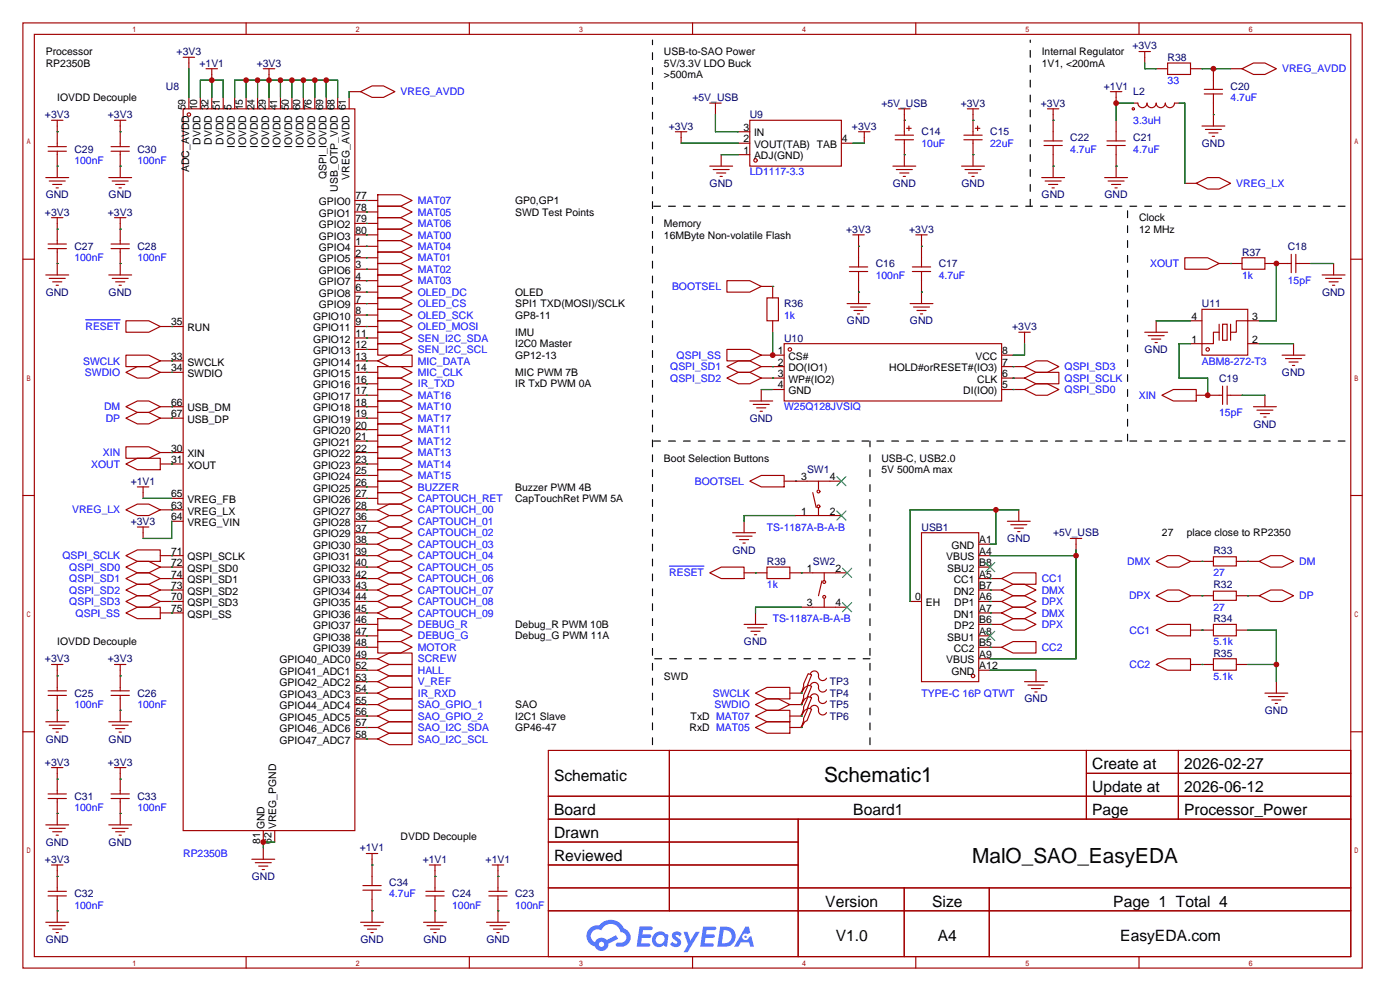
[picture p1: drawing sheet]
<svg xmlns="http://www.w3.org/2000/svg" width="311mm" height="220mm" viewBox="0 0 311 220" stroke-linecap="round" stroke-linejoin="round" font-family="sans-serif">
<g fill="none" stroke="#a10000" stroke-width=".25">
<path d="M5.1 5.1h297.2v209.5h-297.2zM7.6 7.6h292.1v204.5h-292.1zM54.6 5.1v2.5M104.1 5.1v2.5M153.7 5.1v2.5M203.2 5.1v2.5M252.7 5.1v2.5M5.1 57.5h2.5M299.7 57.5h2.6M5.1 109.9h2.5M299.7 109.9h2.6M5.1 162.2h2.5"/>
<path d="M121.7 166.4h178v45.7h-178zM121.7 176.5h178M148.5 166.4v35.5M241.1 166.4v15.2M241.1 171.4h58.6M261.5 166.4v15.2M299.7 162.2h2.6M121.7 181.6h178M121.7 186.7h55.4M121.7 196.8h178M121.7 191.8h55.4M177.1 181.6v30.5"/>
<path d="M200.6 196.8v15.3M219.5 196.8v15.3M54.6 212.1v2.5M104.1 212.1v2.5M121.7 201.9h178M153.7 212.1v2.5M203.2 212.1v2.5M252.7 212.1v2.5"/>
</g>
<g fill="#5487ff">
<path d="M149.4 206.8a1.3 1.3 0 0 1 1.8 .3l-.4 .6a.54 .54 0 0 0-.9-.3l.2 .3a1.28 1.28 0 0 1 .7 2 1.53 1.53 0 0 1-2.1-.3l.5-.6 .8 .4a.31 .31 0 0 0 .3-.2 .31 .31 0 0 0-.3-.4 1.12 1.12 0 0 1-.6-1.8z"/>
<path d="M151.7 206.6h.8l.7 2 1.2-2h.9l-2.7 4.5h-.9l1-1.6z"/>
<path d="M141.9 205.4h2.3a.46 .46 0 0 1 .5 .1 .46 .46 0 0 1 .1 .5l-.4 .2h-1.7l-.2 .9h1.7a.4 .4 0 0 1 .3 .5 .4 .4 0 0 1-.4 .3h-1.7l-.1 1.2h1.3a.46 .46 0 0 1 .5 .1 .46 .46 0 0 1 .1 .5l-.3 .2h-2.6z"/>
<path d="M156 205.4h2.3a.47 .47 0 0 1 .5 .1 .47 .47 0 0 1 .1 .5l-.4 .2h-1.7l-.1 .9h1.6a.4 .4 0 0 1 .3 .5 .4 .4 0 0 1-.4 .3h-1.7l-.1 1.2h1.3a.46 .46 0 0 1 .5 .1 .46 .46 0 0 1 .2 .5l-.4 .2h-2.6z"/>
<path d="M165.4 205.4h.7l.4 1.4-.6 .3a.75 .75 0 0 0-1.2 .3 .75 .75 0 0 0 .5 1.1 .75 .75 0 0 0 1-.7l.5-.3 .6 2.4h-.8l-.3-1h-1.8l-.6 1h-.9z"/>
<path d="M159.8 205.4l-.6 4.5h1.4a2.27 2.27 0 0 0 2.6-2.3 2.27 2.27 0 0 0-2.7-2.2zM160.6 206.2a1.5 1.5 0 0 1 1.8 1.5 1.5 1.5 0 0 1-2 1.4h-.2z"/>
<path d="M145.2 207.1a1.6 1.6 0 0 0-.3 2.2 1.6 1.6 0 0 0 2.3 .2l.8 .4 .3-2.5-.2-.2-.4-.1a1.58 1.58 0 0 0-2.5 0zM145.8 207.6a.98 .98 0 0 1 1.6 .4 .98 .98 0 0 1-1 1.3 .94 .94 0 0 1-.9-.7 .94 .94 0 0 1 .3-1z"/>
<path d="M130.9 205.8a2.37 2.37 0 0 0 1.1 4 1.54 1.54 0 0 0 1.8 1 1.54 1.54 0 0 0 1.2-1.6l2.2-1.1-.5-.7-2.1 1a1.57 1.57 0 0 0-2.6 .5 1.5 1.5 0 0 1-.7-2.1 1.5 1.5 0 0 1 2.2-.5 2.23 2.23 0 0 1 2.2-1.5 2.23 2.23 0 0 1 2 1.9 1.16 1.16 0 0 1 1.3 1.1 1.16 1.16 0 0 1-1.1 1.2h-.7a.47 .47 0 0 0-.6 .4 .47 .47 0 0 0 .5 .5 2.15 2.15 0 0 0 2.6-1.1 2.15 2.15 0 0 0-.8-2.8l-.5-.1a3.2 3.2 0 0 0-5.4-.8l-1.1 .1zM132.9 209.4a.6 .6 0 0 1 1.2 0 .6 .6 0 0 1-1.2 0z"/>
<circle cx="165.4" cy="207.7" r=".28"/>
</g>
<g fill="none" stroke="#a10000" stroke-width=".25">
<path d="M40.6 12.7h2.6M41.9 12.7v2.5M45.7 15.2h2.6M47 15.2v2.6M58.4 15.2h2.6M59.7 15.2v2.6M252.7 11.4h2.6M254 11.4v2.6M256.5 15.2h2.6M259.1 14h5.1v2.5h-5.1zM264.2 15.2h2.5M267.2 19.8h4.1"/>
<path d="M269.2 15.2v4.6M273 15.2h2.6M275.6 15.2l2.5-1.2h2.6l2.5 1.2-2.5 1.3h-2.6zM10.2 39.4h5M10.7 33.5h4M10.7 32.5h4M11.4 26.7h2.6M12.7 26.7v5.8M12.7 33.5v5.9M24.1 39.4h5.1M24.6 33.5h4.1M24.6 32.5h4.1"/>
<path d="M25.4 26.7h2.5M26.7 26.7v5.8M26.7 33.5v5.9M40.6 24.1h38.1v160h-38.1zM41.9 21.6v2.5M44.4 21.6v2.5M47 21.6v2.5M49.5 21.6v2.5M52.1 21.6v2.5M54.6 21.6v2.5M57.1 21.6v2.5M59.7 21.6v2.5"/>
<path d="M62.2 21.6v2.5M64.8 21.6v2.5M67.3 21.6v2.5M69.8 21.6v2.5M72.4 21.6v2.5M74.9 21.6v2.5M77.5 21.6v2.5M77.5 20.3h2.5M80 20.3l2.5-1.3h2.6l2.5 1.3-2.5 1.3h-2.6zM149.9 29.2h2.5M151.1 29.2v2.6M157.5 22.9h2.5"/>
<path d="M157.5 36.8h5.1M158.2 37.6h3.6M158.7 22.9v2.5M159 38.4h2M159.8 39.1h.5M160 34.3v2.5M163.8 29.2h2.6M163.8 34.3h2.6M163.8 31.8h2.6M166.4 26.7h20.3v10.1h-20.3zM186.7 31.8h2.5M190.5 29.2h2.5"/>
<path d="M191.8 29.2v2.6M198.1 36.8h5.1M198.6 30h4.1M198.6 31h4.1M198.9 37.6h3.5M199.4 24.1h2.5M199.6 38.4h2.1M200.4 39.1h.5M200.7 24.1v5.9M200.7 31v5.8M201.2 28.4h1M201.7 27.9v1.1"/>
<path d="M213.4 36.8h5M213.9 30h4M213.9 31h4M214.1 37.6h3.6M214.6 24.1h2.6M214.9 38.4h2M215.6 39.1h.6M215.9 24.1v5.9M215.9 31v5.8M216.4 28.4h1M216.9 27.9v1.1M231.1 39.4h5.1"/>
<path d="M231.6 31.2h4.1M231.6 32.3h4.1M232.4 24.1h2.5M233.7 24.1v7.1M233.7 32.3v7.1M245.1 39.4h5.1M245.6 31.2h4.1M245.6 32.3h4.1M246.4 20.3h2.5M247.6 20.3v2.6M247.6 26.7v4.5M247.6 32.3v7.1"/>
<path d="M251.5 22.9h1a1.02 1.02 0 0 0 1 1 1.02 1.02 0 0 0 1-1 1.02 1.02 0 0 0 1 1 1.02 1.02 0 0 0 1-1 1.02 1.02 0 0 0 1.1 1 1.02 1.02 0 0 0 1-1 1.02 1.02 0 0 0 1 1 1.02 1.02 0 0 0 1-1h1M266.7 27.9h5.1M267.2 20.8h4.1M267.5 28.7h3.5M268.2 29.5h2.1M269 30.2h.5M269.2 20.8v7.1M10.7 55.1h4M10.7 54.1h4M10.9 40.1h3.6M11.4 48.3h2.6M11.7 40.9h2"/>
<path d="M12.4 41.7h.6M12.7 48.3v5.8M12.7 55.1v5.9M24.6 55.1h4.1M24.6 54.1h4.1M24.9 40.1h3.5M25.4 48.3h2.5M25.7 40.9h2M26.4 41.7h.5M26.7 48.3v5.8M26.7 55.1v5.9M78.7 59.7h5.1"/>
<path d="M78.7 57.1h5.1M78.7 54.6h5.1M78.7 52.1h5.1M78.7 49.5h5.1M78.7 47h5.1M78.7 44.4h5.1M83.8 50.8h5.1l2.5 1.3-2.5 1.2h-5.1zM83.8 55.9h5.1l2.5 1.2-2.5 1.3h-5.1zM83.8 58.4h5.1l2.5 1.3-2.5 1.3h-5.1zM83.8 53.3h5.1l2.5 1.3-2.5 1.3h-5.1zM83.8 45.7h5.1l2.5 1.3-2.5 1.3h-5.1zM83.8 48.3h5.1l2.5 1.2-2.5 1.3h-5.1z"/>
<path d="M83.8 43.2h5.1l2.5 1.2-2.5 1.3h-5.1zM188.5 59.2h4M189.2 52.1h2.6M190.5 52.1v7.1M202.4 59.2h4.1M203.2 52.1h2.5M204.5 52.1v7.1M231.9 40.1h3.6M232.7 40.9h2M233.4 41.7h.5M245.9 40.1h3.5M246.6 40.9h2.1"/>
<path d="M247.4 41.7h.5M262.9 57.1h5.1l2.5 1.3-2.5 1.3h-5.1zM262.9 40.6h2.5M265.4 40.6l2.6-1.2h2.5l2.5 1.2-2.5 1.3h-2.5zM270.5 58.4h5.1M275.6 57.1h5.1v2.6h-5.1zM280.7 58.4h5.8M286.5 56.4v4.1M287.5 58.4h3.3M287.5 56.4v4.1M295.9 58.4v2.6M10.2 61h5"/>
<path d="M10.9 61.7h3.6M11.7 62.5h2M12.4 63.2h.6M24.1 61h5.1M24.9 61.7h3.5M25.7 62.5h2M26.4 63.2h.5M27.9 71.1h5.1l2.6 1.3-2.6 1.3h-5.1zM27.9 78.7h5.1l2.6 1.3-2.6 1.3h-5.1zM35.6 72.4h5M78.7 72.4h5.1M78.7 77.5h5.1"/>
<path d="M78.7 74.9h5.1M78.7 69.8h5.1M78.7 67.3h5.1M78.7 64.8h5.1M78.7 62.2h5.1M83.8 61h5.1l2.5 1.2-2.5 1.3h-5.1zM83.8 76.2h5.1l2.5 1.3-2.5 1.2h-5.1zM83.8 73.7h5.1l2.5 1.2-2.5 1.3h-5.1zM83.8 68.6h5.1l2.5 1.2-2.5 1.3h-5.1zM83.8 71.1h5.1l2.5 1.3-2.5 1.3h-5.1zM83.8 63.5h5.1l2.5 1.3-2.5 1.2h-5.1zM83.8 66h5.1l2.5 1.3-2.5 1.3h-5.1z"/>
<path d="M161.3 62.2h5.1l2.5 1.3-2.5 1.3h-5.1zM161.3 77.5h5.1l2.5 1.2-2.5 1.3h-5.1zM168.9 63.5h2.5v2.5M168.9 78.7h5.1M170.2 66h2.5v5.1h-2.5zM171.4 71.1v2.6M174 76.2h48.2v12.7h-48.2zM188 67.3h5M188.5 60.2h4M188.7 68.1h3.6M189.5 68.8h2M190.2 69.6h.6"/>
<path d="M190.5 60.2v7.1M201.9 67.3h5.1M202.4 60.2h4.1M202.7 68.1h3.5M203.5 68.8h2M204.2 69.6h.5M204.5 60.2v7.1M222.2 78.7h2.6M226.1 73.7h2.5M227.3 73.7v2.5M254 73.7h5.1M254.8 74.4h3.5"/>
<path d="M255.5 75.2h2.1M256.3 75.9h.5M256.5 71.1v2.6M264.2 71.1h2.5M266.7 68.6h10.2v10.1h-10.2zM270.5 73.7h-1.3v2.5h-5M270.5 71.9v3.5M271.3 71.9h1v3.5h-1zM273 71.9v3.5M276.9 76.2h2.5M279.4 71.1h-5.1v2.6h-1.3M284.5 78.7h5.1"/>
<path d="M285.2 79.5h3.6M287 76.2v2.5M293.4 61h5M294.1 61.7h3.6M294.9 62.5h2M295.7 63.2h.5M27.9 92.7l2.6-1.3h2.5l2.6 1.3-2.6 1.3h-2.5zM27.9 90.2l2.6-1.3h2.5l2.6 1.3-2.6 1.2h-2.5zM27.9 82.5l2.6-1.2h2.5l2.6 1.2-2.6 1.3h-2.5zM27.9 99.1h5.1l2.6 1.2-2.6 1.3h-5.1zM35.6 80h5M35.6 82.5h5"/>
<path d="M35.6 90.2h5M35.6 92.7h5M78.7 80h5.1M78.7 82.5h5.1M78.7 90.2h5.1M78.7 92.7h5.1M78.7 97.8h5.1M78.7 95.2h5.1M78.7 87.6h5.1M78.7 85.1h5.1M83.8 83.8h5.1l2.5 1.3-2.5 1.3h-5.1zM83.8 88.9h5.1l2.5 1.3-2.5 1.2h-5.1z"/>
<path d="M83.8 94h5.1l2.5 1.2-2.5 1.3h-5.1zM83.8 96.5h5.1l2.5 1.3-2.5 1.3h-5.1zM83.8 99.1h5.1l2.5 1.2-2.5 1.3h-5.1zM83.8 86.4h5.1l2.5 1.2-2.5 1.3h-5.1zM83.8 91.4h5.1l2.5 1.3-2.5 1.3h-5.1zM83.8 81.3h5.1l2.5 1.2-2.5 1.3h-5.1zM83.8 80l2.6-1.3h5v2.6h-5zM161.3 81.3l2.5-1.3h2.6l2.5 1.3-2.5 1.2h-2.6zM161.3 83.8l2.5-1.3h2.6l2.5 1.3-2.5 1.3h-2.6zM166.4 88.9h5M167.1 89.7h3.6M167.9 90.4h2"/>
<path d="M168.7 91.2h.5M168.9 81.3h5.1M168.9 83.8h5.1M168.9 86.4v2.5M171.4 86.4h2.6M222.2 81.3h5.1M222.2 83.8h5.1M222.2 86.4h5.1M227.3 86.4l2.6-1.3h2.5l2.5 1.3-2.5 1.2h-2.5zM227.3 81.3l2.6-1.3h2.5l2.5 1.3-2.5 1.2h-2.5zM227.3 83.8l2.6-1.3h5v2.6h-5zM257.8 87.6l2.5-1.2h5.1v2.5h-5.1z"/>
<path d="M265.4 87.6h5.9M271.3 85.6v4.1M272.3 87.6h3.3M272.3 85.6v4.1M278.1 90.2h5.1M278.9 90.9h3.5M279.7 91.7h2M280.4 92.5h.5M280.7 87.6v2.6M286 80.3h2M286.8 81h.5M27.9 102.9l2.6-1.3h5.1v2.5h-5.1z"/>
<path d="M27.9 113l2.6-1.2h2.5l2.6 1.2-2.6 1.3h-2.5zM30.5 107.9h2.5M30.5 116.8h2.5M31.7 107.9v2.6M31.7 116.8v2.6M35.6 100.3h5M35.6 102.9h5M35.6 113h5M38.1 110.5h2.5M38.1 115.6h2.5M78.7 100.3h5.1M78.7 102.9h5.1"/>
<path d="M78.7 110.5h5.1M78.7 113h5.1M78.7 115.6h5.1M78.7 118.1h5.1M78.7 107.9h5.1M78.7 105.4h5.1M83.8 101.6h5.1l2.5 1.3-2.5 1.2h-5.1zM83.8 104.1h5.1l2.5 1.3-2.5 1.3h-5.1zM83.8 106.7h5.1l2.5 1.2-2.5 1.3h-5.1zM83.8 109.2h5.1l2.5 1.3-2.5 1.3h-5.1zM83.8 113l2.6-1.2h2.5l2.5 1.2-2.5 1.3h-2.5zM83.8 115.6l2.6-1.3h2.5l2.5 1.3-2.5 1.2h-2.5z"/>
<path d="M83.8 118.1l2.6-1.3h2.5l2.5 1.3-2.5 1.3h-2.5zM162.6 118.1h5M163.3 118.9h3.6M164.1 119.6h2M165.1 115.6v2.5M166.4 106.7l2.5-1.3h5.1v2.5h-5.1zM174 106.7h12.7M176.5 114.3h10.2M180.3 109.2l.8 3.3M181.6 106.7v1.8M181.6 112.5v1.8M204.5 118.1h12.7v33h-12.7z"/>
<path d="M223.5 115.6h5.1M224.3 116.3h3.5M225 117.1h2.1M225.8 117.9h.5M226.1 113v2.6M237.5 119.4h2.5M238.8 119.4v2.5M27.9 123.2l2.6-1.3h5.1v2.6h-5.1zM27.9 135.9l2.6-1.3h5.1v2.6h-5.1zM27.9 125.7l2.6-1.2h2.5l2.6 1.2-2.6 1.3h-2.5zM27.9 128.3l2.6-1.3h2.5l2.6 1.3-2.6 1.2h-2.5zM27.9 130.8l2.6-1.3h2.5l2.6 1.3-2.6 1.3h-2.5z"/>
<path d="M27.9 133.3l2.6-1.2h2.5l2.6 1.2-2.6 1.3h-2.5zM35.6 123.2h5M35.6 125.7h5M35.6 128.3h5M35.6 130.8h5M35.6 133.3h5M35.6 135.9h5M78.7 123.2h5.1M78.7 125.7h5.1M78.7 128.3h5.1M78.7 130.8h5.1M78.7 133.3h5.1"/>
<path d="M78.7 135.9h5.1M78.7 138.4h5.1M78.7 120.6h5.1M83.8 139.7h5.1l2.5 1.3-2.5 1.2h-5.1zM83.8 120.6l2.6-1.2h2.5l2.5 1.2-2.5 1.3h-2.5zM83.8 123.2l2.6-1.3h2.5l2.5 1.3-2.5 1.3h-2.5zM83.8 125.7l2.6-1.2h2.5l2.5 1.2-2.5 1.3h-2.5zM83.8 128.3l2.6-1.3h2.5l2.5 1.3-2.5 1.2h-2.5zM83.8 130.8l2.6-1.3h2.5l2.5 1.3-2.5 1.3h-2.5zM83.8 133.3l2.6-1.2h2.5l2.5 1.2-2.5 1.3h-2.5zM83.8 135.9l2.6-1.3h2.5l2.5 1.3-2.5 1.3h-2.5zM83.8 137.2h5.1l2.5 1.2-2.5 1.3h-5.1z"/>
<path d="M157.5 127l2.5-1.3h5.1v2.6h-5.1zM164.8 120.4h.6M165.1 138.4h5.1M165.1 127h5.1M165.9 139.2h3.5M166.6 140h2.1M167.6 135.9v2.5M170.2 125.7h5.1v2.6h-5.1zM175.3 127h12.7M177.8 134.6h10.2M182.4 128.8l-.8 3.3M182.9 127v1.8"/>
<path d="M182.9 132.8v1.8M201.9 133.3h2.6M217.2 123.2h2.5M217.2 125.7h2.5M217.2 128.3h5M217.2 130.8h5M217.2 133.3h5M217.2 135.9h5M217.2 138.4h5M217.2 120.6h2.5M222.2 128.3l2.6-1.3h5.1v2.5h-5.1zM222.2 130.8l2.6-1.3h2.5l2.6 1.3-2.6 1.3h-2.5z"/>
<path d="M222.2 135.9l2.6-1.3h2.5l2.6 1.3-2.6 1.3h-2.5zM222.2 133.3l2.6-1.2h2.5l2.6 1.2-2.6 1.3h-2.5zM222.2 138.4l2.6-1.2h2.5l2.6 1.2-2.6 1.3h-2.5zM256.5 139.7l2.6-1.3h5.1v2.6h-5.1zM256.5 124.5l2.6-1.3h2.5l2.6 1.3-2.6 1.2h-2.5zM256.5 132.1l2.6-1.3h2.5l2.6 1.3-2.6 1.2h-2.5zM264.2 132.1h5M264.2 124.5h5M264.2 139.7h5M269.2 131.1h5.1v2h-5.1zM269.2 123.4h5.1v2.1h-5.1zM269.2 138.4h5.1v2.6h-5.1z"/>
<path d="M274.3 132.1h5.1M274.3 124.5h5.1M274.3 139.7h2.6M279.4 124.5l2.5-1.3h2.6l2.5 1.3-2.5 1.2h-2.6zM279.4 132.1l2.5-1.3h2.6l2.5 1.3-2.5 1.2h-2.6zM10.7 154.2h4M10.7 153.2h4M11.4 147.3h2.6M12.7 147.3v5.9M12.7 154.2v5.8M24.6 154.2h4.1M24.6 153.2h4.1"/>
<path d="M25.4 147.3h2.5M26.7 147.3v5.9M26.7 154.2v5.8M78.7 158.7h5.1M78.7 156.2h5.1M78.7 153.7h5.1M78.7 151.1h5.1M78.7 148.6h5.1M78.7 146h5.1M78.7 143.5h5.1M78.7 141h5.1M83.8 156.2l2.6-1.3h5v2.6h-5z"/>
<path d="M83.8 158.7l2.6-1.2h5v2.5h-5zM83.8 153.7l2.6-1.3h5v2.5h-5zM83.8 142.2h5.1l2.5 1.3-2.5 1.3h-5.1zM83.8 148.6l2.6-1.3h5v2.6h-5zM83.8 151.1l2.6-1.2h5v2.5h-5zM83.8 146l2.6-1.2h5v2.5h-5zM167.4 140.7h.5M167.6 153.7l2.6-1.3h5.1v2.5h-5.1zM167.6 156.2l2.6-1.3h2.5l2.6 1.3-2.6 1.3h-2.5zM167.6 158.7l2.6-1.2h5.1v2.5h-5.1zM175.3 158.7h2.5M175.3 156.2h2.5"/>
<path d="M175.3 153.7h2.5M177.8 153.4v.3M177.8 156v.2M177.8 158.5v.2M179.3 149.4l.8 .2-1 2.5-.5 .3-.8 1.3 .5-1.6v-.5zM179.3 151.9l.8 .2-1 2.6-.5 .2-.8 1.3 .5-1.5v-.5zM179.3 154.4l.8 .3-1 2.5-.5 .3-.8 1.2 .5-1.5v-.5zM179.3 157l.8 .2-1 2.6-.5 .2-.8 1.3 .5-1.5v-.5zM179.8 149.4a.93 .93 0 0 1 1.2-.6 .93 .93 0 0 1 .6 1.1 .94 .94 0 0 0 .7 1 .94 .94 0 0 0 1.1-.5M179.8 151.9a.93 .93 0 0 1 1.2-.6 .93 .93 0 0 1 .6 1.1 .94 .94 0 0 0 .7 1 .94 .94 0 0 0 1.1-.5M179.8 154.4a.93 .93 0 0 1 1.2-.5 .93 .93 0 0 1 .6 1 .94 .94 0 0 0 .7 1 .94 .94 0 0 0 1.1-.5M179.8 157a.93 .93 0 0 1 1.2-.6 .93 .93 0 0 1 .6 1.1 .94 .94 0 0 0 .7 1 .94 .94 0 0 0 1.1-.5"/>
<path d="M217.2 148.6h2.5M217.2 146h2.5M217.2 143.5h5M217.2 141h2.5M222.2 143.5l2.6-1.3h5.1v2.6h-5.1zM227.3 151.1h5.1M228.1 151.9h3.5M228.9 152.7h2M229.6 153.4h.5M229.9 148.6v2.5M256.5 147.3l2.6-1.3h5.1v2.6h-5.1zM264.2 147.3h5"/>
<path d="M269.2 146h5.1v2.6h-5.1zM274.3 147.3h2.6M280.7 153.7h5.1M281.4 154.4h3.6M282.2 155.2h2M283 156h.5M283.2 151.1v2.6M10.2 160h5M10.7 177h4M10.7 176h4M10.9 160.8h3.6M11.4 170.2h2.6"/>
<path d="M11.7 161.5h2M12.4 162.3h.6M12.7 170.2v5.8M12.7 177v5.9M24.1 160h5.1M24.6 177h4.1M24.6 176h4.1M24.9 160.8h3.5M25.4 170.2h2.5M25.7 161.5h2M26.4 162.3h.5M26.7 170.2v5.8"/>
<path d="M26.7 177v5.9M78.7 163.8h5.1M78.7 161.3h5.1M83.8 163.8l2.6-1.2h5v2.5h-5zM83.8 161.3l2.6-1.3h5v2.6h-5zM167.6 161.3l2.6-1.3h5.1v2.6h-5.1zM175.3 161.3h2.5M177.8 161v.3M10.2 182.9h5M10.7 198.6h4M10.7 197.6h4M10.9 183.6h3.6"/>
<path d="M11.4 191.8h2.6M11.7 184.4h2M12.4 185.2h.6M12.7 191.8v5.8M12.7 198.6v5.9M24.1 182.9h5.1M24.9 183.6h3.5M25.7 184.4h2M26.4 185.2h.5M55.9 190.5h5.1M56.6 191.3h3.6M57.4 192h2"/>
<path d="M58.2 192.8h.5M58.4 184.1v2.6M58.4 188v2.5M61 184.1v2.6M80.5 197.4h4.1M80.5 196.3h4.1M81.3 189.2h2.5M82.5 189.2v7.1M82.5 197.4v7.1M94.5 198.6h4.1M94.5 197.6h4.1M95.2 191.8h2.6"/>
<path d="M96.5 191.8v5.8M96.5 198.6v5.9M108.5 198.6h4M108.5 197.6h4M109.2 191.8h2.6M110.5 191.8v5.8M110.5 198.6v5.9M10.2 204.5h5M10.9 205.2h3.6M11.7 206h2M12.4 206.8h.6M80 204.5h5.1"/>
<path d="M80.8 205.2h3.5M81.5 206h2.1M82.3 206.8h.5M94 204.5h5.1M94.7 205.2h3.6M95.5 206h2M96.3 206.8h.5M107.9 204.5h5.1M108.7 205.2h3.6M109.5 206h2M110.2 206.8h.5"/>
<circle cx="41.9" cy="25.4" r=".38"/>
<circle cx="167.6" cy="35.6" r=".38"/>
<circle cx="251.5" cy="24.1" r=".25"/>
<circle cx="175.3" cy="77.5" r=".38"/>
<circle cx="268" cy="77.5" r=".38"/>
<circle cx="181.6" cy="109" r=".32"/>
<circle cx="181.6" cy="112.3" r=".32"/>
<circle cx="182.9" cy="132.3" r=".32"/>
<circle cx="182.9" cy="129" r=".32"/>
<circle cx="215.9" cy="149.9" r=".38"/>
</g>
<path d="M19 70.9h7.7M148.5 125.5h7.7" fill="none" stroke="#00f" stroke-width=".22"/>
<g fill="none" stroke="#008700" stroke-width=".25">
<path d="M41.9 15.2v6.4M47 17.8v3.8M54.6 17.8v3.8M57.1 17.8v3.8M59.7 17.8v3.8M62.2 17.8v3.8M64.8 17.8v3.8M67.3 17.8v3.8M69.8 17.8v3.8M72.4 17.8v3.8M254 14v1.2h2.5M266.7 15.2h6.3"/>
<path d="M12.7 36.8h.1M12.7 29.2h.1M26.7 36.8h.1M26.7 29.2h.1M44.4 21.6v-3.8h5.1v3.8M52.1 21.6v-3.8h22.8v3.8M77.5 20.3v1.3M151.1 31.8h12.7M158.7 25.4v3.8h5.1M160 34.3h3.8M189.2 31.8h2.6M200.7 26.7h.1"/>
<path d="M200.7 34.3h.1M215.9 26.7h.1M215.9 34.3h.1M233.7 26.7h.1M233.7 36.8h.1M247.6 36.8h.1M251.5 22.9h-3.9v3.8M261.6 22.9h1.3v17.7M269.2 25.4h.1M12.7 58.4h.1M12.7 50.8h.1M26.7 58.4h.1"/>
<path d="M26.7 50.8h.1M81.3 47h.1M81.3 44.4h.1M81.3 49.5h.1M81.3 52.1h.1M81.3 54.6h.1M81.3 57.1h.1M81.3 59.7h.1M190.5 54.6h.1M204.5 54.6h.1M273 58.4h.1M283.2 58.4v12.7h-3.8"/>
<path d="M290.8 58.4h5.1M38.1 72.4h.1M81.3 72.4h.1M81.3 67.3h.1M81.3 69.8h.1M81.3 64.8h.1M81.3 74.9h.1M81.3 77.5h.1M81.3 62.2h.1M171.4 63.5h.1M171.4 73.7v5M190.5 64.8h.1"/>
<path d="M204.5 64.8h.1M227.3 76.2v2.5h-2.5M256.5 71.1h7.7M264.2 76.2h-2.6v7.6h6.4v3.8M279.4 76.2h7.6M38.1 92.7h.1M38.1 90.2h.1M38.1 80h.1M38.1 82.5h.1M81.3 82.5h.1M81.3 80h.1M81.3 92.7h.1"/>
<path d="M81.3 90.2h.1M81.3 85.1h.1M81.3 97.8h.1M81.3 95.2h.1M81.3 87.6h.1M168.9 86.4h2.5M171.4 81.3h.1M171.4 83.8h.1M224.8 86.4h.1M224.8 81.3h.1M224.8 83.8h.1M275.6 87.6h5.1"/>
<path d="M31.7 110.5h6.4M38.1 102.9h.1M38.1 100.3h.1M38.1 113h.1M38.1 115.6v3.8h-6.4M81.3 118.1h.1M81.3 115.6h.1M81.3 113h.1M81.3 110.5h.1M81.3 107.9h.1M81.3 105.4h.1M81.3 102.9h.1"/>
<path d="M81.3 100.3h.1M176.5 106.7h.1M176.5 114.3h-11.4v1.3M221 113v7.6h-1.3M226.1 113h-24.2v20.3M38.1 123.2h.1M38.1 135.9h.1M38.1 125.7h.1M38.1 128.3h.1M38.1 130.8h.1M38.1 133.3h.1M81.3 135.9h.1"/>
<path d="M81.3 133.3h.1M81.3 130.8h.1M81.3 128.3h.1M81.3 125.7h.1M81.3 123.2h.1M81.3 120.6h.1M81.3 138.4h.1M167.6 127h.1M177.8 127h.1M177.8 134.6h-10.2v1.3M219.7 128.3h.1M219.7 130.8h.1"/>
<path d="M219.7 135.9h.1M219.7 133.3h.1M219.7 138.4h.1M219.7 123.2h19.1M238.8 121.9v24.1h-19.1M266.7 139.7h.1M266.7 124.5h.1M266.7 132.1h.1M276.9 124.5h.1M276.9 132.1h.1M276.9 139.7h6.3v11.4M12.7 157.5h.1"/>
<path d="M12.7 149.9h.1M26.7 157.5h.1M26.7 149.9h.1M81.3 158.7h.1M81.3 156.2h.1M81.3 148.6h.1M81.3 153.7h.1M81.3 141h.1M81.3 143.5h.1M81.3 146h.1M81.3 151.1h.1M177.8 153.7h.1"/>
<path d="M177.8 156.2h.1M177.8 158.7h.1M219.7 143.5h.1M219.7 148.6h10.2M266.7 147.3h.1M276.9 147.3h6.3M12.7 172.7h.1M26.7 172.7h.1M81.3 163.8h.1M81.3 161.3h.1M177.8 161.3h.1M12.7 180.3h.1"/>
<path d="M12.7 194.3h.1M26.7 180.3h.1M61 186.7h-2.6v1.3M82.5 191.8h.1M96.5 194.3h.1M110.5 194.3h.1M12.7 201.9h.1M82.5 201.9h.1M96.5 201.9h.1M110.5 201.9h.1"/>
</g>
<path d="M185.7 113.3l2 2M185.7 105.7l2 2M187.7 113.3l-2 2M187.7 105.7l-2 2M186.9 126l2.1 2M186.9 133.6l2.1 2M189 126l-2.1 2M189 133.6l-2.1 2M218.7 140l2 2M218.7 124.7l2 2M220.7 140l-2 2M220.7 124.7l-2 2" fill="none" stroke="#3c3" stroke-width=".25"/>
<path d="M228.6 45.7v-36.8M298.4 45.7h-153.6M250.2 97.8v-52.1M298.4 97.8h-153.6M193 146h-48.2M144.8 165.1v-156.2M193 165.1v-67.3" fill="none" stroke="#000" stroke-width=".25" stroke-dasharray="1.5 1.8"/>
<g fill="#c00">
<circle cx="58.4" cy="186.7" r=".63"/>
<circle cx="283.2" cy="147.3" r=".63"/>
<circle cx="171.5" cy="78.7" r=".63"/>
<circle cx="283.2" cy="58.4" r=".63"/>
<circle cx="268" cy="87.6" r=".63"/>
<circle cx="47" cy="17.8" r=".63"/>
<circle cx="62.2" cy="17.8" r=".63"/>
<circle cx="64.8" cy="17.8" r=".63"/>
<circle cx="67.3" cy="17.8" r=".63"/>
<circle cx="69.9" cy="17.8" r=".63"/>
<circle cx="72.4" cy="17.8" r=".63"/>
<circle cx="59.7" cy="17.8" r=".63"/>
<circle cx="57.2" cy="17.8" r=".63"/>
<circle cx="54.6" cy="17.8" r=".63"/>
<circle cx="221" cy="113" r=".63"/>
<circle cx="238.8" cy="123.2" r=".63"/>
<circle cx="269.2" cy="15.2" r=".63"/>
<circle cx="247.7" cy="22.9" r=".63"/>
</g>
<g font-size="4.6">
<text x="182.9" y="173.5">Schematic1</text>
<text x="215.7" y="191.3">MalO_SAO_EasyEDA</text>
</g>
<g font-size="3.5">
<text x="122.9" y="173.1">Schematic</text>
<text x="242.3" y="170.6">Create at</text>
<text x="262.7" y="170.6">2026-02-27</text>
<text x="242.3" y="175.7">Update at</text>
<text x="262.7" y="175.7">2026-06-12</text>
<text x="122.9" y="180.7">Board</text>
<text x="122.9" y="185.8">Drawn</text>
<text x="189.3" y="180.7">Board1</text>
<text x="242.3" y="180.7">Page</text>
<text x="262.7" y="180.7">Processor_Power</text>
<text x="122.9" y="190.9">Reviewed</text>
<text x="183.1" y="201.1">Version</text>
<text x="206.8" y="201.1">Size</text>
<text x="247" y="201.1">Page 1 Total 4</text>
<text x="185.4" y="208.7">V1.0</text>
<text x="208.1" y="208.7">A4</text>
<text x="248.6" y="208.7">EasyEDA.com</text>
</g>
<g font-size="2.3" fill="#000080">
<text x="251.3" y="11">+3V3</text>
<text x="39.2" y="12.2">+3V3</text>
<text x="44.3" y="14.8">+1V1</text>
<text x="57" y="14.8">+3V3</text>
<text x="259.1" y="13.5">R38</text>
<text x="36.8" y="19.9">U8</text>
<text x="153.6" y="22.4">+5V_USB</text>
<text x="195.6" y="23.7">+5V_USB</text>
<text x="213.2" y="23.7">+3V3</text>
<text x="231" y="23.7">+3V3</text>
<text x="244.9" y="19.9">+1V1</text>
<text x="251.5" y="21.1">L2</text>
<text x="273" y="19.9">C20</text>
<text x="10" y="26.2">+3V3</text>
<text x="23.9" y="26.2">+3V3</text>
<text x="148.4" y="28.7">+3V3</text>
<text x="166.4" y="26.2">U9</text>
<text x="189" y="28.7">+3V3</text>
<text x="16.5" y="33.8">C29</text>
<text x="30.5" y="33.8">C30</text>
<text x="204.5" y="30">C14</text>
<text x="219.7" y="30">C15</text>
<text x="237.5" y="31.3">C22</text>
<text x="251.5" y="31.3">C21</text>
<text x="266.7" y="32.6">GND</text>
<text x="157.5" y="41.4">GND</text>
<text x="198.1" y="41.4">GND</text>
<text x="213.3" y="41.4">GND</text>
<text x="10" y="47.8">+3V3</text>
<text x="10.1" y="44">GND</text>
<text x="23.9" y="47.8">+3V3</text>
<text x="24.1" y="44">GND</text>
<text x="231.1" y="44">GND</text>
<text x="245.1" y="44">GND</text>
<text x="187.8" y="51.6">+3V3</text>
<text x="201.7" y="51.6">+3V3</text>
<text x="16.5" y="55.4">C27</text>
<text x="30.5" y="55.4">C28</text>
<text x="194.3" y="59.2">C16</text>
<text x="208.3" y="59.2">C17</text>
<text x="275.6" y="56.7">R37</text>
<text x="285.8" y="55.4">C18</text>
<text x="10.1" y="65.6">GND</text>
<text x="24.1" y="65.6">GND</text>
<text x="293.3" y="65.6">GND</text>
<text x="174" y="68.1">R36</text>
<text x="187.9" y="71.9">GND</text>
<text x="201.9" y="71.9">GND</text>
<text x="266.7" y="68.1">U11</text>
<text x="174" y="75.7">U10</text>
<text x="224.6" y="73.2">+3V3</text>
<text x="254" y="78.3">GND</text>
<text x="284.5" y="83.4">GND</text>
<text x="270.5" y="84.6">C19</text>
<text x="166.3" y="93.5">GND</text>
<text x="278.1" y="94.8">GND</text>
<text x="29" y="107.5">+1V1</text>
<text x="179.1" y="104.9">SW1</text>
<text x="29" y="116.4">+3V3</text>
<text x="204.5" y="117.6">USB1</text>
<text x="233.7" y="118.9">+5V_USB</text>
<text x="162.5" y="122.7">GND</text>
<text x="170.2" y="125.3">R39</text>
<text x="180.3" y="125.3">SW2</text>
<text x="223.5" y="120.2">GND</text>
<text x="269.2" y="122.7">R33</text>
<text x="269.2" y="130.3">R32</text>
<text x="269.2" y="138">R34</text>
<text x="165.1" y="143">GND</text>
<text x="10" y="146.9">+3V3</text>
<text x="23.9" y="146.9">+3V3</text>
<text x="269.2" y="145.6">R35</text>
<text x="16.5" y="154.5">C25</text>
<text x="30.5" y="154.5">C26</text>
<text x="184.1" y="151.9">TP3</text>
<text x="184.1" y="154.5">TP4</text>
<text x="227.3" y="155.7">GND</text>
<text x="184.1" y="157">TP5</text>
<text x="184.1" y="159.6">TP6</text>
<text x="280.6" y="158.3">GND</text>
<text x="10.1" y="164.6">GND</text>
<text x="24.1" y="164.6">GND</text>
<text x="10" y="169.7">+3V3</text>
<text x="23.9" y="169.7">+3V3</text>
<text x="16.5" y="177.3">C31</text>
<text x="30.5" y="177.3">C33</text>
<text x="10" y="191.3">+3V3</text>
<text x="10.1" y="187.5">GND</text>
<text x="24.1" y="187.5">GND</text>
<text x="79.8" y="188.8">+1V1</text>
<text x="93.8" y="191.3">+1V1</text>
<text x="107.8" y="191.3">+1V1</text>
<text x="55.9" y="195.1">GND</text>
<text x="86.4" y="196.4">C34</text>
<text x="16.5" y="198.9">C32</text>
<text x="100.3" y="198.9">C24</text>
<text x="114.3" y="198.9">C23</text>
<text x="10.1" y="209.1">GND</text>
<text x="80" y="209.1">GND</text>
<text x="94" y="209.1">GND</text>
<text x="107.9" y="209.1">GND</text>
</g>
<g font-size="2.3">
<text x="10.2" y="12.2">Processor</text>
<text x="10.2" y="14.8">RP2350B</text>
<text x="147.3" y="12.2">USB-to-SAO Power</text>
<text x="147.3" y="14.8">5V/3.3V LDO Buck</text>
<text x="147.3" y="17.3">&gt;500mA</text>
<text x="231.1" y="12.2">Internal Regulator</text>
<text x="231.1" y="14.8">1V1, &lt;200mA</text>
<text x="12.7" y="22.4">IOVDD Decouple</text>
<text x="41.2" y="24.5" transform="rotate(-90 41.2 24.5)">59</text>
<text x="43.7" y="24.5" transform="rotate(-90 43.7 24.5)">10</text>
<text x="46.3" y="24.5" transform="rotate(-90 46.3 24.5)">32</text>
<text x="48.8" y="24.5" transform="rotate(-90 48.8 24.5)">51</text>
<text x="51.4" y="24.5" transform="rotate(-90 51.4 24.5)">5</text>
<text x="53.9" y="24.5" transform="rotate(-90 53.9 24.5)">15</text>
<text x="56.4" y="24.5" transform="rotate(-90 56.4 24.5)">24</text>
<text x="59" y="24.5" transform="rotate(-90 59 24.5)">29</text>
<text x="61.5" y="24.5" transform="rotate(-90 61.5 24.5)">41</text>
<text x="64.1" y="24.5" transform="rotate(-90 64.1 24.5)">50</text>
<text x="66.6" y="24.5" transform="rotate(-90 66.6 24.5)">60</text>
<text x="69.1" y="24.5" transform="rotate(-90 69.1 24.5)">76</text>
<text x="71.7" y="24.5" transform="rotate(-90 71.7 24.5)">69</text>
<text x="74.2" y="24.5" transform="rotate(-90 74.2 24.5)">68</text>
<text x="76.8" y="24.5" transform="rotate(-90 76.8 24.5)">61</text>
<text x="165" y="29">3</text>
<text x="44.5" y="32.1" transform="rotate(-90 44.5 32.1)">DVDD</text>
<text x="47" y="32.1" transform="rotate(-90 47 32.1)">DVDD</text>
<text x="49.6" y="32.1" transform="rotate(-90 49.6 32.1)">DVDD</text>
<text x="52.1" y="32.9" transform="rotate(-90 52.1 32.9)">IOVDD</text>
<text x="54.7" y="32.9" transform="rotate(-90 54.7 32.9)">IOVDD</text>
<text x="57.2" y="32.9" transform="rotate(-90 57.2 32.9)">IOVDD</text>
<text x="59.7" y="32.9" transform="rotate(-90 59.7 32.9)">IOVDD</text>
<text x="62.3" y="32.9" transform="rotate(-90 62.3 32.9)">IOVDD</text>
<text x="64.8" y="32.9" transform="rotate(-90 64.8 32.9)">IOVDD</text>
<text x="67.4" y="32.9" transform="rotate(-90 67.4 32.9)">IOVDD</text>
<text x="69.9" y="32.9" transform="rotate(-90 69.9 32.9)">IOVDD</text>
<text x="165" y="34.1">1</text>
<text x="165" y="31.5">2</text>
<text x="167.3" y="35.3">ADJ(GND)</text>
<text x="167.3" y="32.8">VOUT(TAB) TAB</text>
<text x="167.3" y="30.3">IN</text>
<text x="186.8" y="31.5">4</text>
<text x="42" y="38.1" transform="rotate(-90 42 38.1)">ADC_AVDD</text>
<text x="72.4" y="39.7" transform="rotate(-90 72.4 39.7)">QSPI_IOVDD</text>
<text x="77.5" y="39.8" transform="rotate(-90 77.5 39.8)">VREG_AVDD</text>
<text x="70.7" y="45.5">GPIO0</text>
<text x="75" y="42.5" transform="rotate(-90 75 42.5)">USB_OTP_VDD</text>
<text x="78.9" y="46.8">78</text>
<text x="78.9" y="44.2">77</text>
<text x="114.3" y="45.3">GP0,GP1</text>
<text x="114.3" y="47.8">SWD Test Points</text>
<text x="70.7" y="53.1">GPIO3</text>
<text x="70.7" y="50.6">GPIO2</text>
<text x="70.7" y="48">GPIO1</text>
<text x="78.9" y="51.8">80</text>
<text x="78.9" y="49.3">79</text>
<text x="147.3" y="50.3">Memory</text>
<text x="147.3" y="52.9">16MByte Non-volatile Flash</text>
<text x="252.7" y="49.1">Clock</text>
<text x="252.7" y="51.6">12 MHz</text>
<text x="70.7" y="58.2">GPIO5</text>
<text x="70.7" y="55.7">GPIO4</text>
<text x="78.9" y="59.5">3</text>
<text x="78.9" y="56.9">2</text>
<text x="78.9" y="54.4">1</text>
<text x="70.7" y="65.8">GPIO8</text>
<text x="70.7" y="63.3">GPIO7</text>
<text x="70.7" y="60.7">GPIO6</text>
<text x="78.9" y="64.5">6</text>
<text x="78.9" y="62">4</text>
<text x="114.3" y="65.6">OLED</text>
<text x="69.5" y="70.9">GPIO10</text>
<text x="70.7" y="68.4">GPIO9</text>
<text x="78.9" y="69.6">8</text>
<text x="78.9" y="67.1">7</text>
<text x="114.3" y="68.1">SPI1 TXD(MOSI)/SCLK</text>
<text x="114.3" y="70.7">GP8-11</text>
<text x="264.4" y="70.9">4</text>
<text x="277.9" y="70.9">3</text>
<text x="37.9" y="72.2">35</text>
<text x="41.6" y="73.4">RUN</text>
<text x="69.5" y="76">GPIO12</text>
<text x="69.5" y="73.4">GPIO11</text>
<text x="78.9" y="77.2">12</text>
<text x="78.9" y="74.7">11</text>
<text x="78.9" y="72.2">9</text>
<text x="114.3" y="74.5">IMU</text>
<text x="114.3" y="77">I2C0 Master</text>
<text x="264.4" y="76">1</text>
<text x="277.9" y="76">2</text>
<text x="37.9" y="79.8">33</text>
<text x="37.9" y="82.3">34</text>
<text x="41.6" y="81.1">SWCLK</text>
<text x="41.6" y="83.6">SWDIO</text>
<text x="69.5" y="83.6">GPIO15</text>
<text x="69.5" y="81.1">GPIO14</text>
<text x="69.5" y="78.5">GPIO13</text>
<text x="78.9" y="82.3">14</text>
<text x="78.9" y="79.8">13</text>
<text x="114.3" y="79.5">GP12-13</text>
<text x="114.3" y="83.4">MIC PWM 7B</text>
<text x="172.6" y="78.5">1</text>
<text x="172.6" y="81.1">2</text>
<text x="172.6" y="83.6">3</text>
<text x="174.9" y="79.8">CS#</text>
<text x="174.9" y="82.3">DO(IO1)</text>
<text x="197.3" y="82.3">HOLD#orRESET#(IO3)</text>
<text x="216.4" y="79.8">VCC</text>
<text x="222.4" y="83.6">6</text>
<text x="222.4" y="81.1">7</text>
<text x="222.4" y="78.5">8</text>
<text x="37.9" y="89.9">66</text>
<text x="69.5" y="88.7">GPIO17</text>
<text x="69.5" y="86.1">GPIO16</text>
<text x="78.9" y="89.9">18</text>
<text x="78.9" y="87.4">17</text>
<text x="78.9" y="84.9">16</text>
<text x="114.3" y="85.9">IR TxD PWM 0A</text>
<text x="172.6" y="86.1">4</text>
<text x="174.9" y="84.9">WP#(IO2)</text>
<text x="174.9" y="87.4">GND</text>
<text x="213.7" y="87.4">DI(IO0)</text>
<text x="216.8" y="84.9">CLK</text>
<text x="222.4" y="86.1">5</text>
<text x="37.9" y="92.5">67</text>
<text x="41.6" y="91.2">USB_DM</text>
<text x="41.6" y="93.8">USB_DP</text>
<text x="69.5" y="93.8">GPIO19</text>
<text x="69.5" y="91.2">GPIO18</text>
<text x="78.9" y="95">20</text>
<text x="78.9" y="92.5">19</text>
<text x="37.9" y="100.1">30</text>
<text x="41.6" y="101.4">XIN</text>
<text x="69.5" y="101.4">GPIO22</text>
<text x="69.5" y="98.8">GPIO21</text>
<text x="69.5" y="96.3">GPIO20</text>
<text x="78.9" y="100.1">22</text>
<text x="78.9" y="97.6">21</text>
<text x="37.9" y="102.6">31</text>
<text x="41.6" y="103.9">XOUT</text>
<text x="69.5" y="106.5">GPIO24</text>
<text x="69.5" y="103.9">GPIO23</text>
<text x="78.9" y="107.7">26</text>
<text x="78.9" y="105.2">25</text>
<text x="78.9" y="102.6">23</text>
<text x="147.3" y="102.4">Boot Selection Buttons</text>
<text x="177.8" y="106.5">3</text>
<text x="184.1" y="106.5">4</text>
<text x="195.6" y="102.4">USB-C, USB2.0</text>
<text x="195.6" y="104.9">5V 500mA max</text>
<text x="37.9" y="110.3">65</text>
<text x="37.9" y="112.8">63</text>
<text x="41.6" y="111.5">VREG_FB</text>
<text x="69.5" y="111.5">GPIO26</text>
<text x="69.5" y="109">GPIO25</text>
<text x="78.9" y="112.8">28</text>
<text x="78.9" y="110.3">27</text>
<text x="114.3" y="108.8">Buzzer PWM 4B</text>
<text x="114.3" y="111.3">CapTouchRet PWM 5A</text>
<text x="37.9" y="115.3">64</text>
<text x="41.6" y="114.1">VREG_LX</text>
<text x="41.6" y="116.6">VREG_VIN</text>
<text x="69.5" y="119.2">GPIO29</text>
<text x="69.5" y="116.6">GPIO28</text>
<text x="69.5" y="114.1">GPIO27</text>
<text x="78.9" y="117.9">37</text>
<text x="78.9" y="115.3">36</text>
<text x="177.8" y="114.1">1</text>
<text x="184.1" y="114.1">2</text>
<text x="257.8" y="118.9">27</text>
<text x="263.3" y="118.9">place close to RP2350</text>
<text x="37.9" y="123">71</text>
<text x="37.9" y="125.5">72</text>
<text x="41.6" y="124.2">QSPI_SCLK</text>
<text x="69.5" y="124.2">GPIO31</text>
<text x="69.5" y="121.7">GPIO30</text>
<text x="78.9" y="125.5">40</text>
<text x="78.9" y="123">39</text>
<text x="78.9" y="120.4">38</text>
<text x="209.9" y="124.2">VBUS</text>
<text x="211.1" y="121.7">GND</text>
<text x="217.3" y="123">A4</text>
<text x="217.3" y="120.4">A1</text>
<text x="217.3" y="125.5">B8</text>
<text x="37.9" y="128">74</text>
<text x="37.9" y="130.6">73</text>
<text x="41.6" y="126.8">QSPI_SD0</text>
<text x="41.6" y="129.3">QSPI_SD1</text>
<text x="41.6" y="131.9">QSPI_SD2</text>
<text x="69.5" y="131.9">GPIO34</text>
<text x="69.5" y="129.3">GPIO33</text>
<text x="69.5" y="126.8">GPIO32</text>
<text x="78.9" y="130.6">43</text>
<text x="78.9" y="128">42</text>
<text x="179.1" y="126.8">1</text>
<text x="185.4" y="126.8">2</text>
<text x="210.2" y="126.8">SBU2</text>
<text x="211.6" y="131.9">DN2</text>
<text x="211.6" y="129.3">CC1</text>
<text x="217.3" y="130.6">B7</text>
<text x="217.3" y="128">A5</text>
<text x="37.9" y="133.1">70</text>
<text x="37.9" y="135.7">75</text>
<text x="41.6" y="134.4">QSPI_SD3</text>
<text x="41.6" y="136.9">QSPI_SS</text>
<text x="69.5" y="136.9">GPIO36</text>
<text x="69.5" y="134.4">GPIO35</text>
<text x="78.9" y="135.7">45</text>
<text x="78.9" y="133.1">44</text>
<text x="179.1" y="134.4">3</text>
<text x="185.4" y="134.4">4</text>
<text x="203.1" y="133.1">0</text>
<text x="205.4" y="134.4">EH</text>
<text x="211.6" y="136.9">DN1</text>
<text x="211.7" y="134.4">DP1</text>
<text x="217.3" y="135.7">A7</text>
<text x="217.3" y="133.1">A6</text>
<text x="12.7" y="143">IOVDD Decouple</text>
<text x="69.5" y="142">GPIO38</text>
<text x="69.5" y="139.5">GPIO37</text>
<text x="78.9" y="143.3">48</text>
<text x="78.9" y="140.7">47</text>
<text x="78.9" y="138.2">46</text>
<text x="114.3" y="139.2">Debug_R PWM 10B</text>
<text x="114.3" y="141.8">Debug_G PWM 11A</text>
<text x="210.2" y="142">SBU1</text>
<text x="211.7" y="139.5">DP2</text>
<text x="217.3" y="143.3">B5</text>
<text x="217.3" y="138.2">B6</text>
<text x="217.3" y="140.7">A8</text>
<text x="62" y="149.6">GPIO41_ADC1</text>
<text x="62" y="147.1">GPIO40_ADC0</text>
<text x="69.5" y="144.6">GPIO39</text>
<text x="78.9" y="148.4">52</text>
<text x="78.9" y="145.8">49</text>
<text x="209.9" y="147.1">VBUS</text>
<text x="211.1" y="149.6">GND</text>
<text x="211.6" y="144.6">CC2</text>
<text x="217.3" y="148.4">A12</text>
<text x="217.3" y="145.8">A9</text>
<text x="62" y="154.7">GPIO43_ADC3</text>
<text x="62" y="152.2">GPIO42_ADC2</text>
<text x="78.9" y="156">55</text>
<text x="78.9" y="153.4">54</text>
<text x="78.9" y="150.9">53</text>
<text x="147.3" y="150.7">SWD</text>
<text x="62" y="159.8">GPIO45_ADC5</text>
<text x="62" y="157.3">GPIO44_ADC4</text>
<text x="78.9" y="161.1">57</text>
<text x="78.9" y="158.5">56</text>
<text x="114.3" y="157">SAO</text>
<text x="114.3" y="159.6">I2C1 Slave</text>
<text x="153.2" y="159.6">TxD MAT07</text>
<text x="62" y="164.9">GPIO47_ADC7</text>
<text x="62" y="162.3">GPIO46_ADC6</text>
<text x="78.9" y="163.6">58</text>
<text x="114.3" y="162.1">GP46-47</text>
<text x="153" y="162.1">RxD MAT05</text>
<text x="58.7" y="183.9" transform="rotate(-90 58.7 183.9)">GND</text>
<text x="61.3" y="183.9" transform="rotate(-90 61.3 183.9)">VREG_PGND</text>
<text x="57.7" y="187.1" transform="rotate(-90 57.7 187.1)">81</text>
<text x="60.2" y="187.1" transform="rotate(-90 60.2 187.1)">62</text>
<text x="88.9" y="186.2">DVDD Decouple</text>
</g>
<g font-size="2.3" fill="#00f">
<text x="284.5" y="16">VREG_AVDD</text>
<text x="88.9" y="21.1">VREG_AVDD</text>
<text x="259.1" y="18.6">33</text>
<text x="273" y="22.4">4.7uF</text>
<text x="251.5" y="27.5">3.3uH</text>
<text x="204.5" y="32.6">10uF</text>
<text x="219.7" y="32.6">22uF</text>
<text x="237.5" y="33.8">4.7uF</text>
<text x="251.5" y="33.8">4.7uF</text>
<text x="16.5" y="36.4">100nF</text>
<text x="30.5" y="36.4">100nF</text>
<text x="166.4" y="38.9">LD1117-3.3</text>
<text x="274.3" y="41.4">VREG_LX</text>
<text x="92.7" y="47.8">MAT05</text>
<text x="92.7" y="45.3">MAT07</text>
<text x="92.7" y="52.9">MAT00</text>
<text x="92.7" y="50.3">MAT06</text>
<text x="16.5" y="58">100nF</text>
<text x="30.5" y="58">100nF</text>
<text x="92.7" y="58">MAT01</text>
<text x="92.7" y="55.4">MAT04</text>
<text x="255.2" y="59.2">XOUT</text>
<text x="92.7" y="60.5">MAT02</text>
<text x="92.7" y="63">MAT03</text>
<text x="92.7" y="65.6">OLED_DC</text>
<text x="149.1" y="64.3">BOOTSEL</text>
<text x="194.3" y="61.8">100nF</text>
<text x="208.3" y="61.8">4.7uF</text>
<text x="275.6" y="61.8">1k</text>
<text x="285.8" y="63">15pF</text>
<text x="92.7" y="70.7">OLED_SCK</text>
<text x="92.7" y="68.1">OLED_CS</text>
<text x="174" y="70.7">1k</text>
<text x="19" y="73.2">RESET</text>
<text x="92.7" y="75.7">SEN_I2C_SDA</text>
<text x="92.7" y="73.2">OLED_MOSI</text>
<text x="18.5" y="80.8">SWCLK</text>
<text x="18.8" y="83.4">SWDIO</text>
<text x="92.7" y="78.3">SEN_I2C_SCL</text>
<text x="92.7" y="83.4">MIC_CLK</text>
<text x="92.7" y="80.8">MIC_DATA</text>
<text x="148.7" y="82.1">QSPI_SD1</text>
<text x="150.1" y="79.5">QSPI_SS</text>
<text x="236.2" y="82.1">QSPI_SD3</text>
<text x="266.7" y="80.8">ABM8-272-T3</text>
<text x="92.7" y="85.9">IR_TXD</text>
<text x="92.7" y="88.4">MAT16</text>
<text x="148.7" y="84.6">QSPI_SD2</text>
<text x="236.2" y="87.2">QSPI_SD0</text>
<text x="236.2" y="84.6">QSPI_SCLK</text>
<text x="252.7" y="88.4">XIN</text>
<text x="23.1" y="91">DM</text>
<text x="23.5" y="93.5">DP</text>
<text x="92.7" y="91">MAT10</text>
<text x="92.7" y="93.5">MAT17</text>
<text x="174" y="91">W25Q128JVSIQ</text>
<text x="270.5" y="92.2">15pF</text>
<text x="22.8" y="101.1">XIN</text>
<text x="92.7" y="96.1">MAT11</text>
<text x="92.7" y="98.6">MAT12</text>
<text x="92.7" y="101.1">MAT13</text>
<text x="20.3" y="103.7">XOUT</text>
<text x="92.7" y="103.7">MAT14</text>
<text x="92.7" y="106.2">MAT15</text>
<text x="154.2" y="107.5">BOOTSEL</text>
<text x="16" y="113.8">VREG_LX</text>
<text x="92.7" y="108.8">BUZZER</text>
<text x="92.7" y="111.3">CAPTOUCH_RET</text>
<text x="92.7" y="113.8">CAPTOUCH_00</text>
<text x="92.7" y="116.4">CAPTOUCH_01</text>
<text x="92.7" y="118.9">CAPTOUCH_02</text>
<text x="170.2" y="117.6">TS-1187A-B-A-B</text>
<text x="13.8" y="124">QSPI_SCLK</text>
<text x="92.7" y="121.5">CAPTOUCH_03</text>
<text x="92.7" y="124">CAPTOUCH_04</text>
<text x="250.1" y="125.3">DMX</text>
<text x="288.3" y="125.3">DM</text>
<text x="15.4" y="126.5">QSPI_SD0</text>
<text x="15.4" y="129.1">QSPI_SD1</text>
<text x="15.4" y="131.6">QSPI_SD2</text>
<text x="92.7" y="126.5">CAPTOUCH_05</text>
<text x="92.7" y="129.1">CAPTOUCH_06</text>
<text x="92.7" y="131.6">CAPTOUCH_07</text>
<text x="148.5" y="127.8">RESET</text>
<text x="170.2" y="130.3">1k</text>
<text x="231.1" y="129.1">CC1</text>
<text x="231.1" y="131.6">DMX</text>
<text x="269.2" y="127.8">27</text>
<text x="15.4" y="134.2">QSPI_SD3</text>
<text x="16.8" y="136.7">QSPI_SS</text>
<text x="92.7" y="134.2">CAPTOUCH_08</text>
<text x="92.7" y="136.7">CAPTOUCH_09</text>
<text x="171.4" y="138">TS-1187A-B-A-B</text>
<text x="231.1" y="136.7">DMX</text>
<text x="231.1" y="134.2">DPX</text>
<text x="250.5" y="132.9">DPX</text>
<text x="269.2" y="135.4">27</text>
<text x="288.3" y="132.9">DP</text>
<text x="92.7" y="141.8">DEBUG_G</text>
<text x="92.7" y="139.2">DEBUG_R</text>
<text x="231.1" y="139.2">DPX</text>
<text x="250.7" y="140.5">CC1</text>
<text x="269.2" y="143">5.1k</text>
<text x="92.7" y="144.3">MOTOR</text>
<text x="92.7" y="149.4">HALL</text>
<text x="92.7" y="146.9">SCREW</text>
<text x="231.1" y="144.3">CC2</text>
<text x="250.7" y="148.1">CC2</text>
<text x="92.7" y="154.5">IR_RXD</text>
<text x="92.7" y="151.9">V_REF</text>
<text x="158.2" y="154.5">SWCLK</text>
<text x="204.5" y="154.5">TYPE-C 16P QTWT</text>
<text x="269.2" y="150.7">5.1k</text>
<text x="16.5" y="157">100nF</text>
<text x="30.5" y="157">100nF</text>
<text x="92.7" y="157">SAO_GPIO_1</text>
<text x="92.7" y="159.6">SAO_GPIO_2</text>
<text x="158.5" y="157">SWDIO</text>
<text x="92.7" y="164.6">SAO_I2C_SCL</text>
<text x="92.7" y="162.1">SAO_I2C_SDA</text>
<text x="16.5" y="179.9">100nF</text>
<text x="30.5" y="179.9">100nF</text>
<text x="40.6" y="190">RP2350B</text>
<text x="16.5" y="201.5">100nF</text>
<text x="86.4" y="198.9">4.7uF</text>
<text x="100.3" y="201.5">100nF</text>
<text x="114.3" y="201.5">100nF</text>
</g>
</svg>
